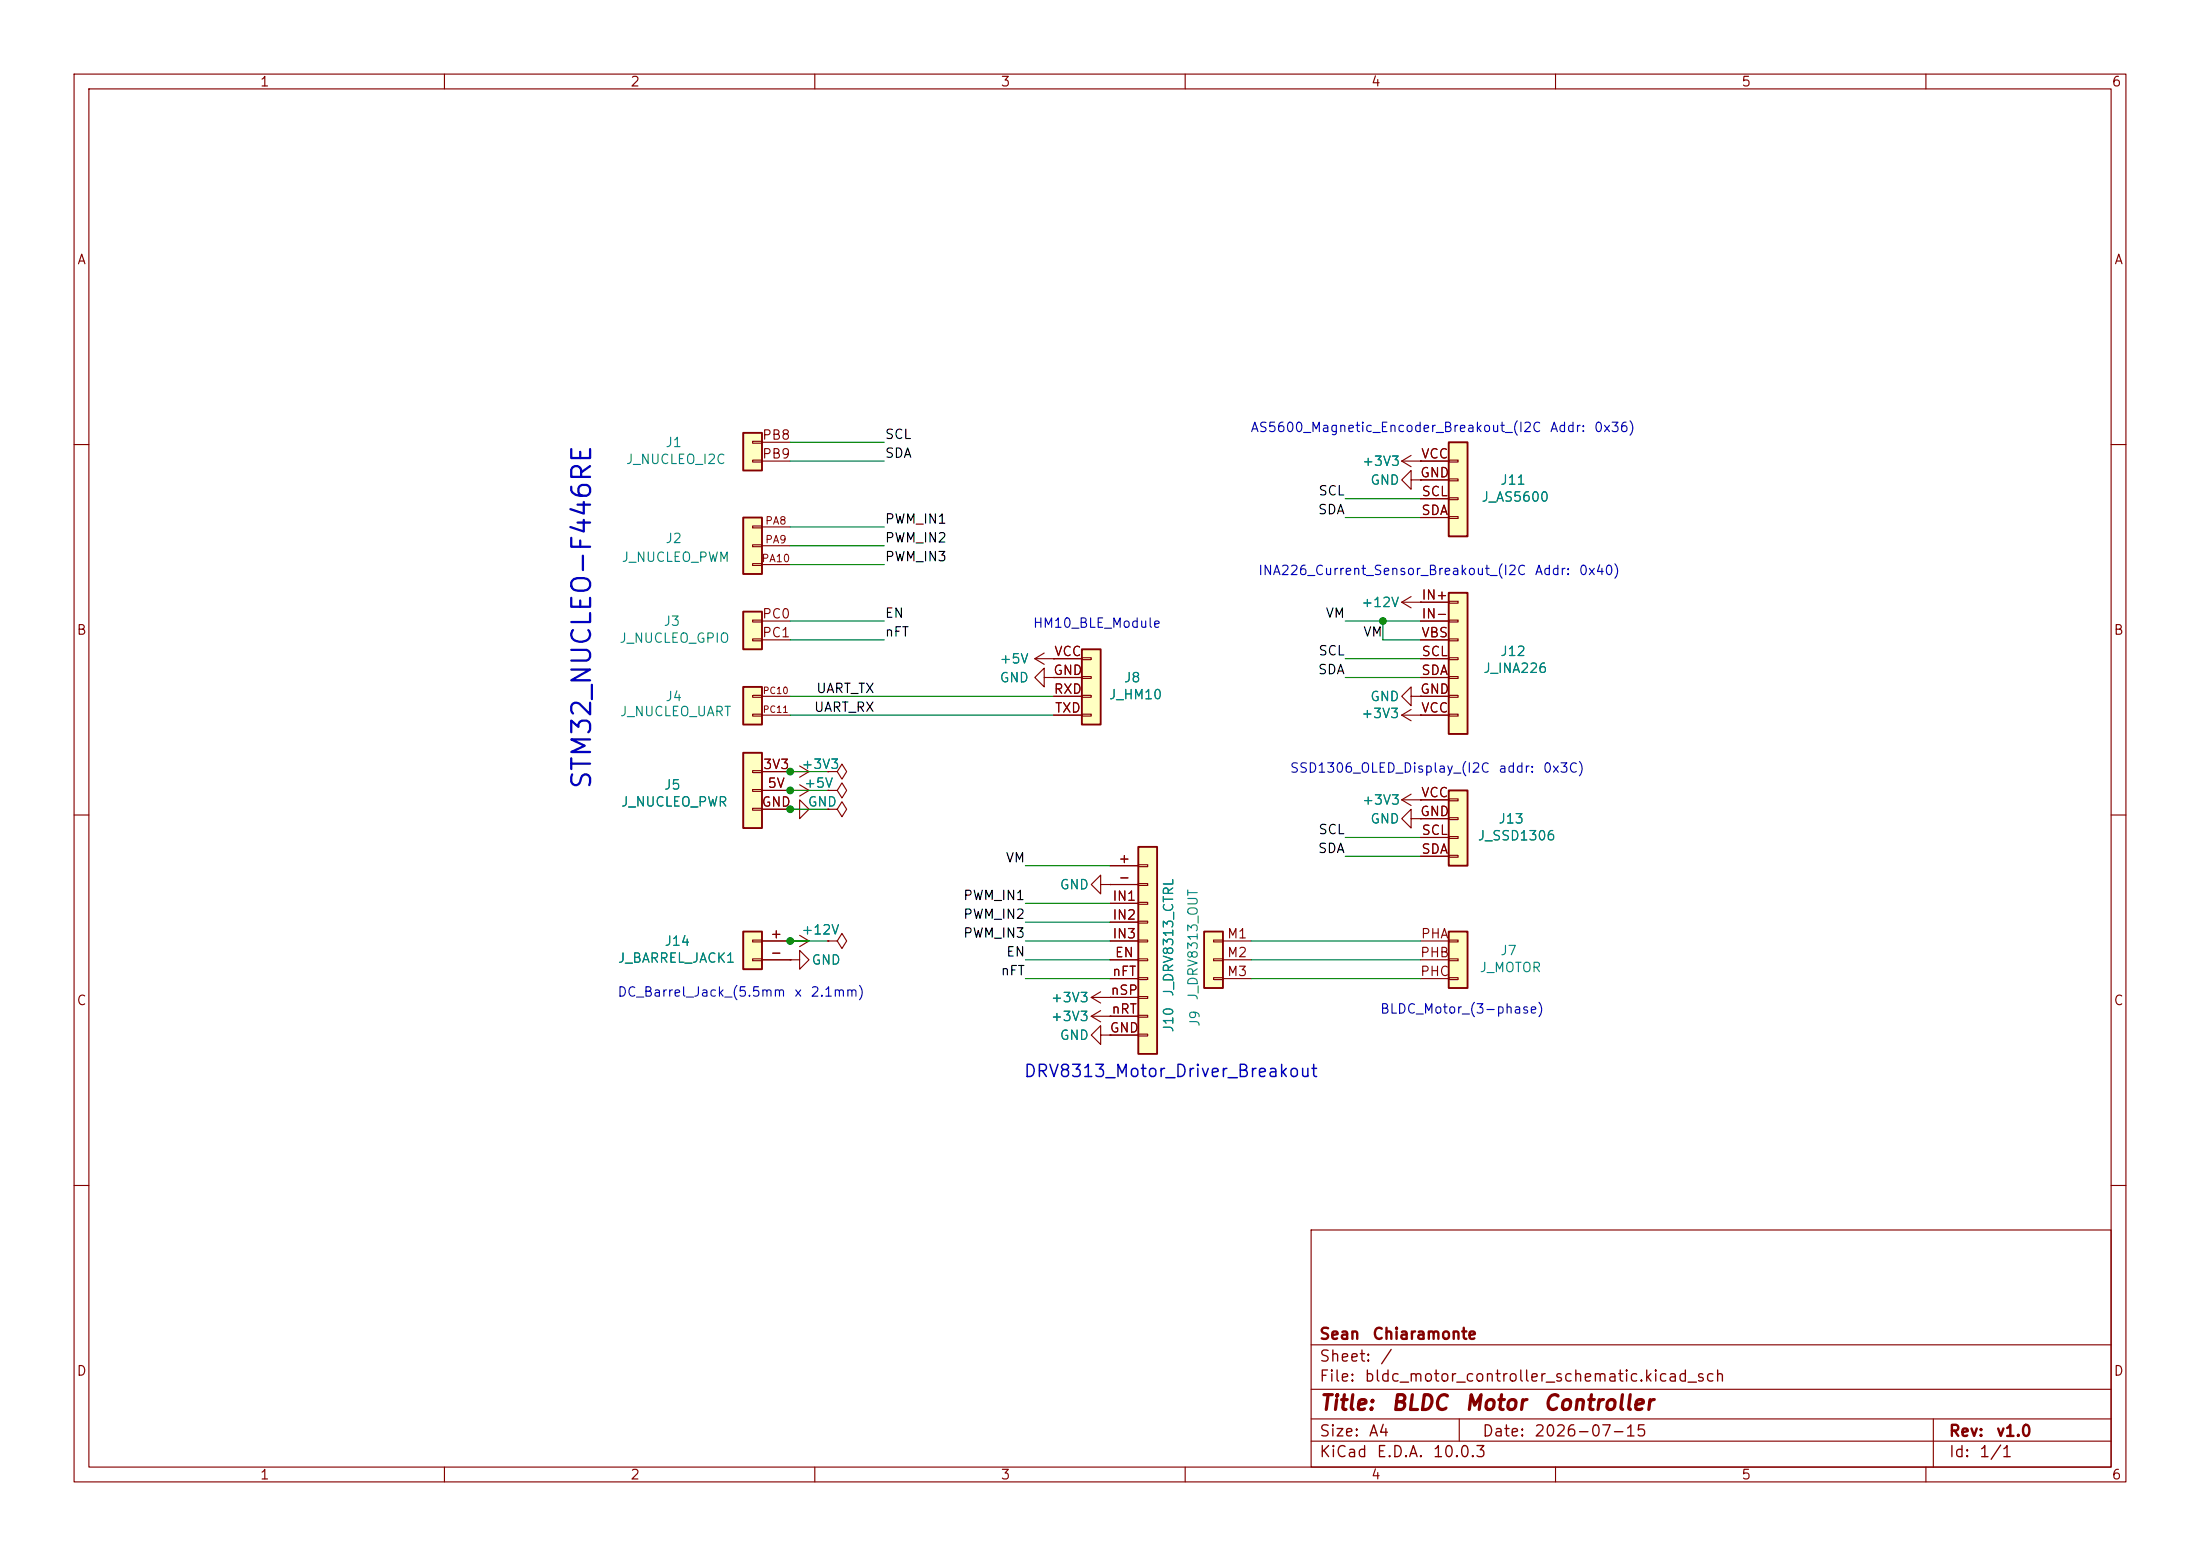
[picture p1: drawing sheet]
<svg xmlns="http://www.w3.org/2000/svg" width="297mm" height="210mm" viewBox="0 0 297 210" stroke-linecap="round" stroke-linejoin="round" font-family="sans-serif">
<g fill="none" stroke="#840000" stroke-width=".15">
<path d="M10 10h277v190h-277zM12 12h273v186h-273zM60 10v2M110 10v2M160 10v2M210 10v2M260 10v2M10 60h2M285 60h2M190.5 94v-1.3l-1.3 1.3 1.3 1.3v-1.3h1.3M191.8 94h.1M10 110h2"/>
<path d="M285 110h2M10 160h2M177 166h108v32h-108zM285 160h2M60 198v2M110 198v2M160 198v2M177 194.5h108M177 191.5h108M177 187.5h108M177 181.5h108M197 191.5v3"/>
<path d="M210 198v2M260 198v2M261 191.5v6.5"/>
</g>
<path d="M146 87.6h2.6v10.2h-2.6z" fill="#ffffc2"/>
<path d="M146 87.6h2.6v10.2h-2.6z" fill="none" stroke="#840000" stroke-width=".25"/>
<g fill="none" stroke="#840000" stroke-width=".15">
<path d="M139.7 88.9h6.3M139.7 88.9l1.3 .8M141 91.4v-1.2l-1.3 1.2 1.3 1.3v-1.3h1.2M141 88.1l-1.3 .8M142.2 91.4h.1M142.2 88.9h.1M142.2 91.4h3.8M142.2 94h3.8M142.2 96.5h3.8M146 88.8h1.3v.2h-1.3zM146 91.3h1.3v.3h-1.3zM146 93.9h1.3v.2h-1.3z"/>
<path d="M146 96.4h1.3v.2h-1.3z"/>
</g>
<path d="M162.6 125.7h2.5v7.7h-2.5z" fill="#ffffc2"/>
<path d="M162.6 125.7h2.5v7.7h-2.5z" fill="none" stroke="#840000" stroke-width=".25"/>
<g fill="none" stroke="#840000" stroke-width=".15">
<path d="M147.3 134.6l1.3 .8M147.3 134.6h2.6M147.3 137.2l1.3 .7M147.3 137.2h2.6M148.6 133.9l-1.3 .7M148.6 136.4l-1.3 .8M149.9 134.6h.1M149.9 137.2h.1M163.8 126.9h1.3v.2h-1.3zM163.8 129.4h1.3v.3h-1.3zM163.8 132h1.3v.2h-1.3zM165.1 127h3.8"/>
<path d="M165.1 129.5h3.8M165.1 132.1h3.8"/>
</g>
<path d="M153.7 114.3h2.5v27.9h-2.5z" fill="#ffffc2"/>
<path d="M153.7 114.3h2.5v27.9h-2.5z" fill="none" stroke="#840000" stroke-width=".25"/>
<g fill="none" stroke="#840000" stroke-width=".15">
<path d="M106.7 106.7h.1M106.7 104.1h.1M106.7 109.2h1.2v1.3l1.3-1.3-1.3-1.2v1.2M106.7 109.2h.1M106.7 106.7h2.5M106.7 104.1h2.5M107.9 105.9l1.3 .8M107.9 103.4l1.3 .7M109.2 106.7l-1.3 .7M109.2 104.1l-1.3 .8M111.8 106.7h1.2l.7-1 .6 1-.6 1-.7-1M111.8 106.7h.1"/>
<path d="M111.8 104.1h1.2l.7-1 .6 1-.6 1.1-.7-1.1M111.8 104.1h.1M111.8 109.2h1.2l.7-1 .6 1-.6 1-.7-1M111.8 109.2h.1M148.6 119.4v-1.3l-1.3 1.3 1.3 1.3v-1.3h1.3M149.9 119.4h.1M149.9 116.8h3.8M149.9 119.4h3.8M153.7 116.7h1.2v.3h-1.2zM153.7 119.3h1.2v.2h-1.2zM148.6 139.7v-1.3l-1.3 1.3 1.3 1.3v-1.3h1.3M149.9 139.7h.1"/>
<path d="M149.9 129.5h3.8M149.9 139.7h3.8M149.9 121.9h3.8M149.9 124.5h3.8M149.9 127h3.8M149.9 132.1h3.8M149.9 137.2h3.8M149.9 134.6h3.8M153.7 121.8h1.2v.2h-1.2zM153.7 124.3h1.2v.3h-1.2zM153.7 126.9h1.2v.2h-1.2zM153.7 129.4h1.2v.3h-1.2z"/>
<path d="M153.7 132h1.2v.2h-1.2zM153.7 134.5h1.2v.2h-1.2zM153.7 137h1.2v.3h-1.2zM153.7 139.6h1.2v.2h-1.2z"/>
</g>
<path d="M100.3 58.4h2.6v5.1h-2.6z" fill="#ffffc2"/>
<path d="M100.3 58.4h2.6v5.1h-2.6z" fill="none" stroke="#840000" stroke-width=".25"/>
<path d="M101.6 59.6h1.3v.2h-1.3zM102.9 59.7h3.8M101.6 62.1h1.3v.3h-1.3zM102.9 62.2h3.8" fill="none" stroke="#840000" stroke-width=".15"/>
<path d="M100.3 82.6h2.6v5h-2.6z" fill="#ffffc2"/>
<path d="M100.3 82.6h2.6v5h-2.6z" fill="none" stroke="#840000" stroke-width=".25"/>
<path d="M101.6 83.7h1.3v.2h-1.3zM101.6 86.2h1.3v.3h-1.3zM102.9 83.8h3.8M102.9 86.4h3.8" fill="none" stroke="#840000" stroke-width=".15"/>
<path d="M100.3 69.9h2.6v7.6h-2.6z" fill="#ffffc2"/>
<path d="M100.3 69.9h2.6v7.6h-2.6z" fill="none" stroke="#840000" stroke-width=".25"/>
<path d="M101.6 71h1.3v.2h-1.3zM101.6 73.5h1.3v.3h-1.3zM101.6 76.1h1.3v.2h-1.3zM102.9 71.1h3.8M102.9 73.7h3.8M102.9 76.2h3.8" fill="none" stroke="#840000" stroke-width=".15"/>
<path d="M100.3 92.7h2.6v5.1h-2.6z" fill="#ffffc2"/>
<path d="M100.3 92.7h2.6v5.1h-2.6z" fill="none" stroke="#840000" stroke-width=".25"/>
<path d="M189.2 62.2l1.3 .8M189.2 62.2h2.6M190.5 64.8v-1.3l-1.3 1.3 1.3 1.2v-1.2h1.3M190.5 61.5l-1.3 .7M191.8 62.2h.1M191.8 64.8h.1M101.6 93.9h1.3v.2h-1.3zM101.6 96.4h1.3v.2h-1.3zM102.9 94h3.8M102.9 96.5h3.8" fill="none" stroke="#840000" stroke-width=".15"/>
<path d="M195.6 59.7h2.5v12.7h-2.5z" fill="#ffffc2"/>
<path d="M195.6 59.7h2.5v12.7h-2.5z" fill="none" stroke="#840000" stroke-width=".25"/>
<g fill="none" stroke="#840000" stroke-width=".15">
<path d="M191.8 64.8h3.8M191.8 67.3h3.8M191.8 69.9h3.8M191.8 62.2h3.8M195.6 62.1h1.2v.3h-1.2zM195.6 64.6h1.2v.3h-1.2zM195.6 67.2h1.2v.2h-1.2zM195.6 69.7h1.2v.3h-1.2zM189.2 108l1.3 .7M189.2 108h2.6M190.5 110.5v-1.3l-1.3 1.3 1.3 1.3v-1.3h1.3M190.5 107.2l-1.3 .8"/>
<path d="M191.8 110.5h.1M191.8 108h.1M106.7 129.5h1.2v1.3l1.3-1.3-1.3-1.2v1.2M106.7 129.5h.1M106.7 127h.1M106.7 127h2.5M107.9 126.2l1.3 .8M109.2 127l-1.3 .8M111.8 127h1.2l.7-1 .6 1-.6 1-.7-1M111.8 127h.1"/>
</g>
<path d="M100.3 125.7h2.6v5.1h-2.6z" fill="#ffffc2"/>
<path d="M100.3 125.7h2.6v5.1h-2.6z" fill="none" stroke="#840000" stroke-width=".25"/>
<path d="M101.6 126.9h1.3v.2h-1.3zM101.6 129.4h1.3v.3h-1.3zM102.9 127h3.8M102.9 129.5h3.8" fill="none" stroke="#840000" stroke-width=".15"/>
<path d="M195.6 106.7h2.5v10.1h-2.5z" fill="#ffffc2"/>
<path d="M195.6 106.7h2.5v10.1h-2.5z" fill="none" stroke="#840000" stroke-width=".25"/>
<path d="M191.8 110.5h3.8M191.8 113h3.8M191.8 115.6h3.8M191.8 108h3.8M195.6 107.8h1.2v.3h-1.2zM195.6 110.4h1.2v.2h-1.2zM195.6 112.9h1.2v.3h-1.2zM195.6 115.4h1.2v.3h-1.2z" fill="none" stroke="#840000" stroke-width=".15"/>
<path d="M195.6 125.7h2.5v7.7h-2.5z" fill="#ffffc2"/>
<path d="M195.6 125.7h2.5v7.7h-2.5z" fill="none" stroke="#840000" stroke-width=".25"/>
<path d="M191.8 127h3.8M191.8 129.5h3.8M191.8 132.1h3.8M195.6 126.9h1.2v.2h-1.2zM195.6 129.4h1.2v.3h-1.2zM195.6 132h1.2v.2h-1.2z" fill="none" stroke="#840000" stroke-width=".15"/>
<path d="M100.3 101.6h2.6v10.2h-2.6z" fill="#ffffc2"/>
<path d="M100.3 101.6h2.6v10.2h-2.6z" fill="none" stroke="#840000" stroke-width=".25"/>
<path d="M189.2 81.3l1.3 .7M189.2 81.3h2.6M190.5 80.5l-1.3 .8M191.8 81.3h.1M101.6 104h1.3v.3h-1.3zM101.6 106.6h1.3v.2h-1.3zM101.6 109.1h1.3v.2h-1.3zM102.9 104.1h3.8M102.9 106.7h3.8M102.9 109.2h3.8" fill="none" stroke="#840000" stroke-width=".15"/>
<path d="M195.6 80h2.5v19.1h-2.5z" fill="#ffffc2"/>
<path d="M195.6 80h2.5v19.1h-2.5z" fill="none" stroke="#840000" stroke-width=".25"/>
<g fill="none" stroke="#840000" stroke-width=".15">
<path d="M191.8 62.2h.1M191.8 64.8h.1M191.8 64.8h3.8M191.8 67.3h3.8M191.8 69.9h3.8M191.8 62.2h3.8M142.2 88.9h.1M142.2 91.4h.1M142.2 94h3.8M142.2 88.9h3.8M142.2 91.4h3.8M142.2 96.5h3.8"/>
<path d="M189.2 96.5h6.4M189.2 96.5l1.3 .8M190.5 95.8l-1.3 .7M191.8 96.5h.1M191.8 81.3h.1M191.8 94h.1M191.8 94h3.8M191.8 81.3h3.8M191.8 83.8h3.8M191.8 88.9h3.8M191.8 91.4h3.8M191.8 86.4h3.8"/>
<path d="M195.6 81.2h1.2v.2h-1.2zM195.6 83.7h1.2v.2h-1.2zM195.6 86.2h1.2v.3h-1.2zM195.6 88.8h1.2v.2h-1.2zM195.6 91.3h1.2v.3h-1.2zM195.6 93.9h1.2v.2h-1.2zM195.6 96.4h1.2v.2h-1.2zM102.9 104.1h3.8M102.9 106.7h3.8M102.9 109.2h3.8M106.7 109.2h.1M106.7 104.1h.1"/>
<path d="M106.7 106.7h.1M111.8 109.2h.1M111.8 104.1h.1M111.8 106.7h.1M149.9 119.4h.1M149.9 116.8h3.8M149.9 119.4h3.8M191.8 110.5h.1M191.8 108h.1M191.8 110.5h3.8M191.8 113h3.8M191.8 115.6h3.8"/>
<path d="M191.8 108h3.8M102.9 127h3.8M102.9 129.5h3.8M106.7 127h.1M106.7 129.5h.1M111.8 127h.1M149.9 139.7h.1M149.9 137.2h.1M149.9 134.6h.1M149.9 127h3.8M149.9 129.5h3.8M149.9 139.7h3.8"/>
<path d="M149.9 121.9h3.8M149.9 124.5h3.8M149.9 132.1h3.8M149.9 137.2h3.8M149.9 134.6h3.8"/>
</g>
<g fill="none" stroke="#008400" stroke-width=".15">
<path d="M106.7 59.7h12.7M106.7 62.2h12.7M106.7 73.7h12.7M106.7 71.1h12.7M106.7 76.2h12.7M181.6 67.3h10.2M181.6 69.9h10.2M106.7 86.4h12.7M106.7 96.5h35.5M106.7 83.8h12.7M106.7 94h35.5M181.6 91.4h10.2"/>
<path d="M181.6 83.8h10.2M181.6 88.9h10.2M186.7 83.8v2.6h5.1M106.7 109.2h5.1M106.7 106.7h5.1M106.7 104.1h5.1M138.4 116.8h11.5M181.6 113h10.2M181.6 115.6h10.2M106.7 127h5.1M138.4 132.1h11.5M138.4 121.9h11.5"/>
<path d="M138.4 124.5h11.5M138.4 127h11.5M138.4 129.5h11.5M168.9 132.1h22.9M168.9 127h22.9M168.9 129.5h22.9"/>
</g>
<g fill="#008400" stroke="#008400" stroke-width=".14">
<circle cx="186.7" cy="83.8" r=".46"/>
<circle cx="106.7" cy="106.7" r=".46"/>
<circle cx="106.7" cy="109.2" r=".46"/>
<circle cx="106.7" cy="104.1" r=".46"/>
<circle cx="106.7" cy="127" r=".46"/>
</g>
<text font-size="2.5" fill="#0000c2" x="80.4" y="106.7" transform="rotate(-90 80.4 106.7)">STM32_NUCLEO-F446RE</text>
<g font-size="2" fill="#840000">
<text x="178" y="190.8">Title:</text>
<text x="187.7" y="190.8">BLDC</text>
<text x="197.6" y="190.8">Motor</text>
<text x="208.2" y="190.8">Controller</text>
</g>
<text font-size="1.7" fill="#0000c2" x="138.1" y="145.8">DRV8313_Motor_Driver_Breakout</text>
<g font-size="1.5" fill="#840000">
<text x="178" y="184.2">Sheet:</text>
<text x="178" y="181.2">Sean</text>
<text x="185.2" y="181.2">Chiaramonte</text>
<text x="186.2" y="184.2">/</text>
<text x="178" y="186.9">File:</text>
<text x="184.1" y="186.9">bldc_motor_controller_schematic.kicad_sch</text>
<text x="178" y="197.1">KiCad</text>
<text x="178" y="194.3">Size:</text>
<text x="184.7" y="194.3">A4</text>
<text x="185.7" y="197.1">E.D.A.</text>
<text x="193.3" y="197.1">10.0.3</text>
<text x="200" y="194.3">Date:</text>
<text x="207" y="194.3">2026-07-15</text>
<text x="263" y="194.3">Rev:</text>
<text x="263" y="197.1">Id:</text>
<text x="267.1" y="197.1">1/1</text>
<text x="269.4" y="194.3">v1.0</text>
</g>
<g font-size="1.3" fill="#840000">
<text x="35" y="12">1</text>
<text x="85" y="12">2</text>
<text x="135" y="12">3</text>
<text x="185" y="12">4</text>
<text x="235" y="12">5</text>
<text x="285" y="12">6</text>
<text x="10.3" y="36">A</text>
<text x="285.3" y="36">A</text>
<text x="102.8" y="59.7">PB8</text>
<text x="102.8" y="62.2">PB9</text>
<text x="191.6" y="64.7">GND</text>
<text x="191.8" y="62.2">VCC</text>
<text x="191.8" y="69.8">SDA</text>
<text x="191.8" y="67.3">SCL</text>
<text x="102.8" y="83.8">PC0</text>
<text x="191.8" y="81.3">IN+</text>
<text x="191.8" y="83.8">IN-</text>
<text x="10.3" y="86">B</text>
<text x="102.8" y="86.3">PC1</text>
<text x="142.2" y="88.9">VCC</text>
<text x="191.8" y="86.3">VBS</text>
<text x="191.8" y="88.9">SCL</text>
<text x="285.3" y="86">B</text>
<text x="142.1" y="91.4">GND</text>
<text x="142.2" y="94">RXD</text>
<text x="191.6" y="94">GND</text>
<text x="191.8" y="91.4">SDA</text>
<text x="142.3" y="96.5">TXD</text>
<text x="191.8" y="96.5">VCC</text>
<text x="102.9" y="104.1">3V3</text>
<text x="103.5" y="106.7">5V</text>
<text x="191.8" y="107.9">VCC</text>
<text x="102.7" y="109.2">GND</text>
<text x="191.6" y="110.5">GND</text>
<text x="191.8" y="113">SCL</text>
<text x="150.9" y="116.8">+</text>
<text x="150.9" y="119.4">-</text>
<text x="191.8" y="115.5">SDA</text>
<text x="150.1" y="121.9">IN1</text>
<text x="150.1" y="124.4">IN2</text>
<text x="103.9" y="127">+</text>
<text x="103.9" y="129.5">-</text>
<text x="150.1" y="127">IN3</text>
<text x="150.4" y="129.5">EN</text>
<text x="165.6" y="127">M1</text>
<text x="165.6" y="129.5">M2</text>
<text x="191.6" y="129.5">PHB</text>
<text x="191.7" y="127">PHA</text>
<text x="10.3" y="136">C</text>
<text x="149.8" y="134.6">nSP</text>
<text x="150" y="137.1">nRT</text>
<text x="150.1" y="132.1">nFT</text>
<text x="165.6" y="132.1">M3</text>
<text x="191.6" y="132.1">PHC</text>
<text x="285.3" y="136">C</text>
<text x="149.7" y="139.7">GND</text>
<text x="10.3" y="186">D</text>
<text x="285.3" y="186">D</text>
<text x="35" y="200">1</text>
<text x="85" y="200">2</text>
<text x="135" y="200">3</text>
<text x="185" y="200">4</text>
<text x="235" y="200">5</text>
<text x="285" y="200">6</text>
</g>
<g font-size="1.3">
<text x="119.4" y="59.6">SCL</text>
<text x="119.4" y="62.1">SDA</text>
<text x="119.4" y="71">PWM_IN1</text>
<text x="177.8" y="69.7">SDA</text>
<text x="177.9" y="67.2">SCL</text>
<text x="119.4" y="73.5">PWM_IN2</text>
<text x="119.4" y="76.1">PWM_IN3</text>
<text x="119.4" y="83.7">EN</text>
<text x="178.9" y="83.7">VM</text>
<text x="119.4" y="86.2">nFT</text>
<text x="177.9" y="88.8">SCL</text>
<text x="183.9" y="86.2">VM</text>
<text x="110.1" y="93.9">UART_TX</text>
<text x="177.8" y="91.3">SDA</text>
<text x="109.8" y="96.4">UART_RX</text>
<text x="177.9" y="112.9">SCL</text>
<text x="135.7" y="116.7">VM</text>
<text x="177.8" y="115.4">SDA</text>
<text x="129.9" y="121.8">PWM_IN1</text>
<text x="129.9" y="124.3">PWM_IN2</text>
<text x="129.9" y="126.9">PWM_IN3</text>
<text x="135" y="132">nFT</text>
<text x="135.7" y="129.4">EN</text>
</g>
<g font-size="1.3" fill="#0000c2">
<text x="168.7" y="58.6">AS5600_Magnetic_Encoder_Breakout_(I2C</text>
<text x="209.1" y="58.6">Addr:</text>
<text x="215.1" y="58.6">0x36)</text>
<text x="169.8" y="77.9">INA226_Current_Sensor_Breakout_(I2C</text>
<text x="207.1" y="77.9">Addr:</text>
<text x="213" y="77.9">0x40)</text>
<text x="139.4" y="85">HM10_BLE_Module</text>
<text x="174" y="104.6">SSD1306_OLED_Display_(I2C</text>
<text x="202.2" y="104.6">addr:</text>
<text x="208.2" y="104.6">0x3C)</text>
<text x="83.3" y="134.8">DC_Barrel_Jack_(5.5mm</text>
<text x="107.1" y="134.8">x</text>
<text x="109.3" y="134.8">2.1mm)</text>
<text x="186.2" y="137.1">BLDC_Motor_(3-phase)</text>
</g>
<g font-size="1.3" fill="#008484">
<text x="84.4" y="62.9">J_NUCLEO_I2C</text>
<text x="89.7" y="60.7">J1</text>
<text x="183.8" y="63.2">+3V3</text>
<text x="184.9" y="65.7">GND</text>
<text x="202.4" y="65.7">J11</text>
<text x="199.9" y="68">J_AS5600</text>
<text x="83.8" y="76.2">J_NUCLEO_PWM</text>
<text x="89.7" y="73.6">J2</text>
<text x="183.7" y="82.3">+12V</text>
<text x="83.5" y="87.1">J_NUCLEO_GPIO</text>
<text x="89.5" y="84.8">J3</text>
<text x="134.9" y="89.9">+5V</text>
<text x="202.4" y="88.9">J12</text>
<text x="89.7" y="95">J4</text>
<text x="134.9" y="92.4">GND</text>
<text x="149.6" y="94.7">J_HM10</text>
<text x="151.6" y="92.4">J8</text>
<text x="184.9" y="95">GND</text>
<text x="200.2" y="91.1">J_INA226</text>
<text x="83.6" y="97">J_NUCLEO_UART</text>
<text x="183.7" y="97.2">+3V3</text>
<text x="89.6" y="106.9">J5</text>
<text x="108.1" y="104.1">+3V3</text>
<text x="108.5" y="106.6">+5V</text>
<text x="83.8" y="109.2">J_NUCLEO_PWR</text>
<text x="109" y="109.2">GND</text>
<text x="183.8" y="108.9">+3V3</text>
<text x="184.9" y="111.5">GND</text>
<text x="199.4" y="113.7">J_SSD1306</text>
<text x="202.2" y="111.5">J13</text>
<text x="143" y="120.4">GND</text>
<text x="83.3" y="130.3">J_BARREL_JACK1</text>
<text x="89.6" y="128">J14</text>
<text x="108.1" y="126.4">+12V</text>
<text x="109.5" y="130.5">GND</text>
<text x="199.7" y="131.5">J_MOTOR</text>
<text x="202.4" y="129.2">J7</text>
<text x="141.8" y="135.6">+3V3</text>
<text x="158.7" y="134.6" transform="rotate(-90 158.7 134.6)">J_DRV8313_CTRL</text>
<text x="162" y="135.1" transform="rotate(-90 162 135.1)">J_DRV8313_OUT</text>
<text x="141.8" y="138.1">+3V3</text>
<text x="143" y="140.7">GND</text>
<text x="158.7" y="139.4" transform="rotate(-90 158.7 139.4)">J10</text>
<text x="162.3" y="138.7" transform="rotate(-90 162.3 138.7)">J9</text>
</g>
<g font-size="1" fill="#840000">
<text x="103.2" y="71">PA8</text>
<text x="102.7" y="76.1">PA10</text>
<text x="103.2" y="73.6">PA9</text>
</g>
<g font-size=".9" fill="#840000">
<text x="102.9" y="93.9">PC10</text>
<text x="102.9" y="96.4">PC11</text>
</g>
</svg>
